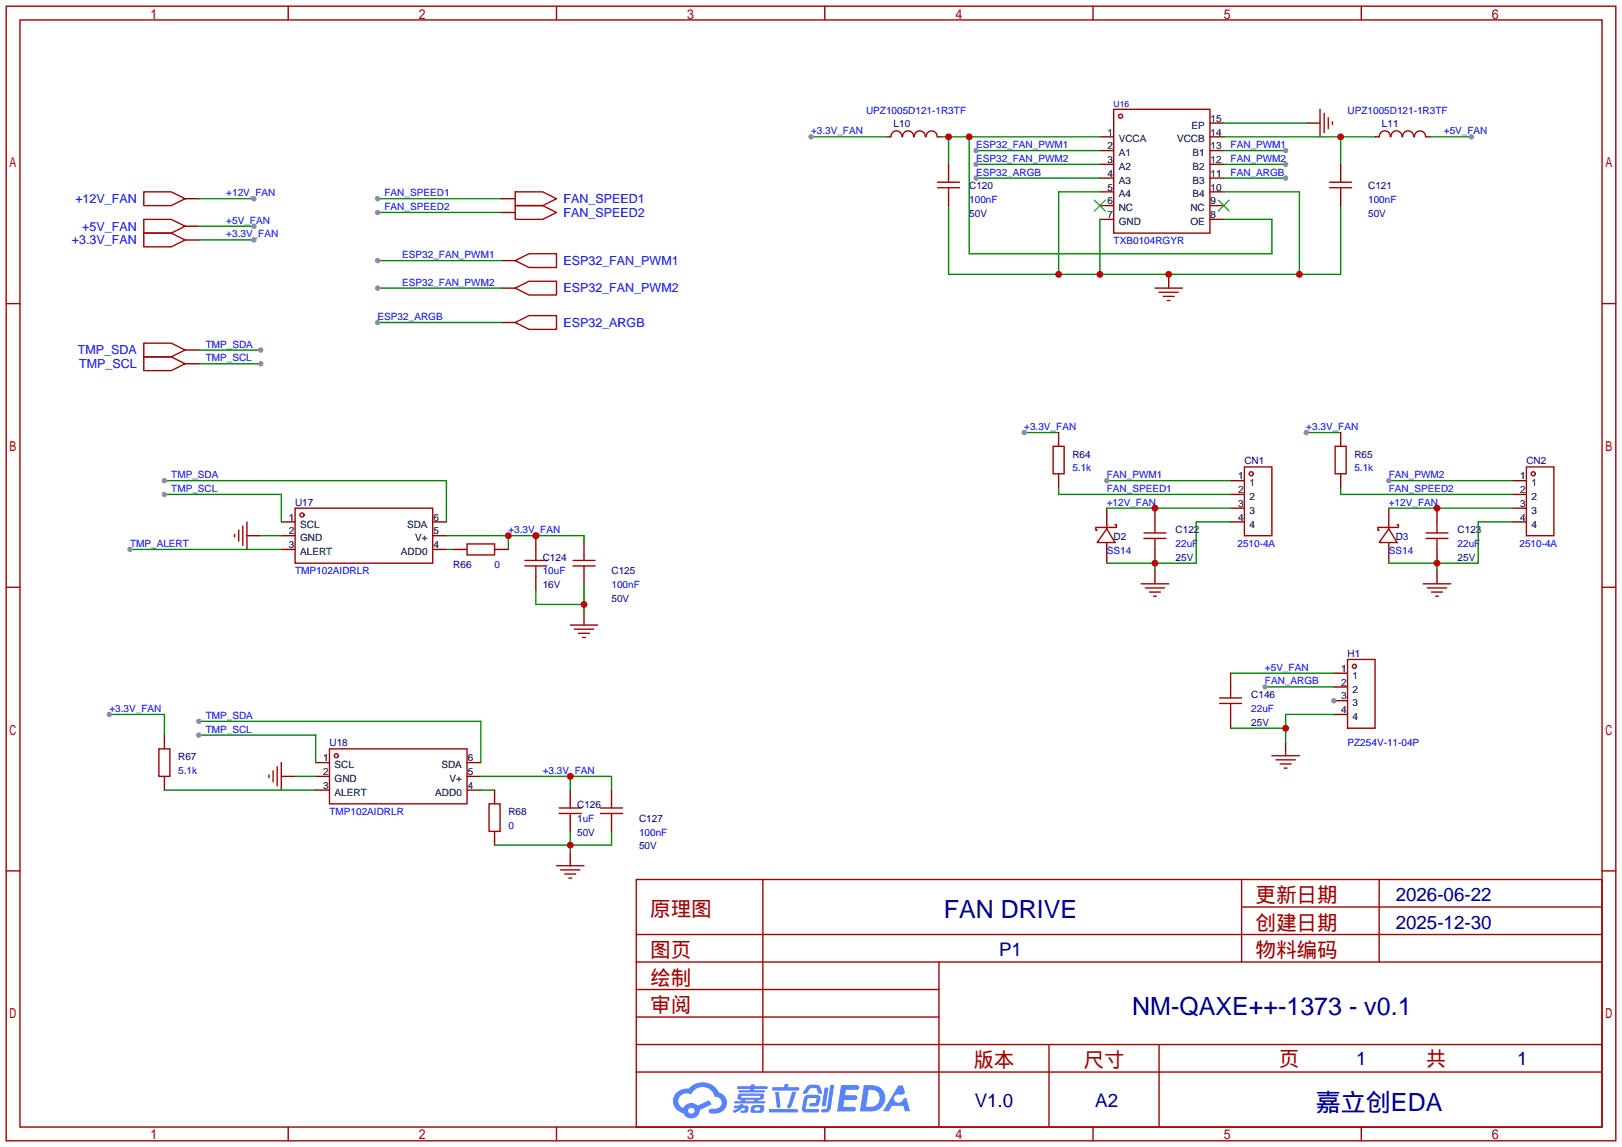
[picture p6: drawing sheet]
<svg xmlns="http://www.w3.org/2000/svg" width="299mm" height="212mm" viewBox="0 0 299 212" stroke-linecap="round" stroke-linejoin="round" font-family="sans-serif">
<g fill="none" stroke="#a10000" stroke-width=".25">
<path d="M1.1 1.1h297.2v209.6h-297.2zM3.7 3.7h292.1v204.5h-292.1zM53.2 1.1v2.6M102.7 1.1v2.6M152.3 1.1v2.6M201.8 1.1v2.6M251.3 1.1v2.6M1.1 56.1h2.6M295.8 56.1h2.5M1.1 108.5h2.6M295.8 108.5h2.5M1.1 160.8h2.6"/>
<path d="M117.5 162.4h178.3v45.8h-178.3zM117.5 177.7h178.3M117.5 172.6h178.3M140.8 162.4v35.6M173.4 177.7v30.5M229.2 162.4v15.3M229.2 167.5h66.6M254.6 162.4v15.3M295.8 160.8h2.5M117.5 182.8h55.9M117.5 198h178.3M117.5 192.9h178.3"/>
<path d="M117.5 187.8h55.9M193.7 192.9v15.3M214 192.9v15.3M53.2 208.2v2.5M102.7 208.2v2.5M152.3 208.2v2.5M201.8 208.2v2.5M251.3 208.2v2.5"/>
</g>
<g fill="#5487ff">
<path d="M155.3 200.4h2.1a.97 .97 0 0 1 1.3 .4 .53 .53 0 0 1-.7 .5h-1.8l-.2 1h1.9a.43 .43 0 0 1 .4 .5 .43 .43 0 0 1-.5 .3h-1.9l-.2 1.3h1.7a.45 .45 0 0 1 .6 .2 .45 .45 0 0 1-.2 .6l-3.2 .1z"/>
<path d="M165.9 200.5h.8l.4 1.4-.7 .4a.82 .82 0 0 0-1.2 .1 .82 .82 0 0 0 .1 1.1 .82 .82 0 0 0 1.2 0l.2-.5 .6-.3 .7 2.5h-.9l-.3-1h-2.1l-.6 1h-1.1z"/>
<path d="M152.2 200.9h.8l-.5 3.2a.36 .36 0 0 1-.4 .3 .36 .36 0 0 1-.3-.4z"/>
<path d="M153.3 200.4h.7l-.6 4.3a1.13 1.13 0 0 1-1.8 .6l.2-.4 .7-.1 .2-.2z"/>
<path d="M149 200.7l.6-.4h1a.77 .77 0 0 1 .9 .6l.3 .9-.2 .2h-.5l-.4-1h-.9a1.3 1.3 0 0 0-.8 .9l-.6 .1-.2-.2z"/>
<path d="M148.6 202.5l.5-.3h1.7a.66 .66 0 0 1 .6 .9l-.1 .4a.81 .81 0 0 1-.9 .9h-.7a.32 .32 0 0 1-.3-.4 .32 .32 0 0 1 .4-.3h.7l.3-.9-1.7 .1-.3 1.9h2.1a.32 .32 0 0 1 .4 .4 .32 .32 0 0 1-.4 .3l-2.3-.1-.5-.3v-.5z"/>
<path d="M142 204.8h5a.33 .33 0 0 1 .3 .4 .33 .33 0 0 1-.3 .3h-4.9l-.2-.2z"/>
<path d="M146.3 201.6h.7l-1 2.9a.36 .36 0 0 1-.4 .2 .36 .36 0 0 1-.3-.3z"/>
<path d="M143.1 201.7h.7l.3 2.6a.34 .34 0 0 1-.3 .3 .34 .34 0 0 1-.4-.2z"/>
<path d="M142.6 200.8h2.2l.1-.4 .1-.2h.6l-.1 .6h1.8a.32 .32 0 0 1 .3 .3 .32 .32 0 0 1-.4 .3h-4.5l-.1-.1z"/>
<path d="M135.6 204.2h.9l.1-.2 .7-.1-.1 .3h.9a.82 .82 0 0 1-.6 1.3h-.7v-.4l.7-.1v-.3h-.5l-.5 .4-1 .4-.2-.4 1-.4h-.8z"/>
<path d="M136.1 200.6h2.5v-.3h.8l-.1 .3h2.2l.2 .3-.2 .2h-2.3v.3h1.8l.2 .2-.2 .2h-4.5l-.2-.2 .1-.2h2l.1-.3h-2.3l-.1-.2z"/>
<path d="M159.5 200.4l-.7 4.9h1.6a2.47 2.47 0 0 0 2.9-1.7 2.47 2.47 0 0 0-1.4-3zM160.4 201.3a1.61 1.61 0 0 1 2 1.4 1.61 1.61 0 0 1-1.8 1.7h-.7z"/>
<path d="M136.3 202.2a.55 .55 0 0 0-.2 .7 .55 .55 0 0 0 .7 .2l.1 .3h-1.3v.4h5.5l.2-.2-.2-.2h-1.2l.2-.3a.7 .7 0 0 0 .8-.2 .7 .7 0 0 0 0-.9h-4.1zM136.9 202.4h3.3l.2 .1-.2 .2h-3.2l-.2-.1zM137.6 203.1h1.7l-.2 .3h-1.4z"/>
<path d="M138.8 204.3a1.05 1.05 0 0 0-.1 1.2 2.91 2.91 0 0 0 2.2-.2 .98 .98 0 0 0 0-1.2h-1.6zM139.4 204.6l.8-.1 .1 .1v.3l-.2 .2h-.8z"/>
<path d="M125 201.7a2.23 2.23 0 0 0-.7 2.3 2.23 2.23 0 0 0 1.8 1.6 1.58 1.58 0 0 0 1.8 .9 1.58 1.58 0 0 0 1.3-1.5l2.2-1-.5-.8-2.1 1a1.65 1.65 0 0 0-2.6 .5 1.45 1.45 0 0 1-.8-2 1.45 1.45 0 0 1 2-.7l.2 .1a2.3 2.3 0 0 1 2.3-1.3 2.3 2.3 0 0 1 2.1 1.7 1.12 1.12 0 0 1 1.2 1.1 1.12 1.12 0 0 1-1.1 1.2h-.7a.45 .45 0 0 0-.6 .3 .45 .45 0 0 0 .5 .6 2.26 2.26 0 0 0 2.9-2.5 2.04 2.04 0 0 0-1.5-1.4 3.3 3.3 0 0 0-5.5-.7l-1.2 .1zM127.1 205.2a.57 .57 0 0 1 1.1 0 .57 .57 0 0 1-1.1 0z"/>
</g>
<path d="M34.2 41.8h2.5M34.2 44.3h2.5M92.6 48.1h2.5" fill="none" stroke="#870000" stroke-width=".25"/>
<path d="M26.5 40.5h5.1l2.6 1.3-2.6 1.3h-5.1zM26.5 43.1h5.1l2.6 1.2-2.6 1.3h-5.1zM95.1 48.1l2.6-1.2h5v2.5h-5z" fill="none" stroke="#a10000" stroke-width=".25"/>
<path d="M36.7 44.3h10.2" fill="none" stroke="#008700" stroke-width=".25"/>
<circle cx="46.9" cy="44.3" r=".51" fill="#999"/>
<path d="M36.7 41.8h10.2" fill="none" stroke="#008700" stroke-width=".25"/>
<circle cx="46.9" cy="41.8" r=".51" fill="#999"/>
<path d="M69.7 48.1h22.9" fill="none" stroke="#008700" stroke-width=".25"/>
<circle cx="69.7" cy="48.1" r=".51" fill="#999"/>
<path d="M69.7 36.7h22.9" fill="none" stroke="#008700" stroke-width=".25"/>
<circle cx="69.7" cy="36.7" r=".51" fill="#999"/>
<path d="M92.6 36.7h2.5M51.9 96.4h2.6M51.9 98.9h2.6M79.9 96.4h2.5M79.9 98.9h2.5M204.3 93.9v3.8M51.9 101.5h2.6M79.9 101.5h2.5M204.3 100.2v3.8M213.2 105.3v2.5" fill="none" stroke="#870000" stroke-width=".25"/>
<g fill="none" stroke="#a10000" stroke-width=".25">
<path d="M95.1 35.4h5.1l2.5 1.3-2.5 1.3h-5.1zM54.5 93.9h25.4v10.1h-25.4zM204.3 97.7l1.6 2.5h-3.3zM205.9 96.9h.2v.5h-3.8v.5h.3M210.7 107.8h5.1M211.5 108.6h3.5M212.2 109.3h2M213 110.1h.5"/>
<circle cx="55.8" cy="95.1" r=".38"/>
</g>
<path d="M82.4 98.9h25.4v1.3M93.9 98.9v2.6" fill="none" stroke="#008700" stroke-width=".25"/>
<g fill="#c00">
<circle cx="98.9" cy="98.9" r=".63"/>
<circle cx="93.9" cy="98.9" r=".63"/>
</g>
<path d="M45.6 98.9h2.5" fill="none" stroke="#870000" stroke-width=".25"/>
<path d="M43.3 98.7v.5M44.1 97.9v2M44.8 97.2v3.5M45.6 96.4v5.1" fill="none" stroke="#a10000" stroke-width=".25"/>
<path d="M30.4 88.8h52v7.6M48.1 98.9h3.8" fill="none" stroke="#008700" stroke-width=".25"/>
<circle cx="30.4" cy="88.8" r=".51" fill="#999"/>
<path d="M107.8 112.9v2.5" fill="none" stroke="#870000" stroke-width=".25"/>
<path d="M105.3 115.4h5.1M106 116.2h3.6M106.8 117h2M107.6 117.7h.5" fill="none" stroke="#a10000" stroke-width=".25"/>
<path d="M30.4 91.3h21.5v5.1" fill="none" stroke="#008700" stroke-width=".25"/>
<circle cx="30.4" cy="91.3" r=".51" fill="#999"/>
<path d="M96.9 104.5h4.1M96.9 103.5h4.1M98.9 101.5v2" fill="none" stroke="#a10000" stroke-width=".25"/>
<path d="M98.9 98.9v2.6M98.9 106.6v2.5" fill="none" stroke="#870000" stroke-width=".25"/>
<circle cx="98.9" cy="98.9" r=".63" fill="#c00"/>
<path d="M98.9 104.5v2.1" fill="none" stroke="#a10000" stroke-width=".25"/>
<path d="M36.7 64.6h11.4" fill="none" stroke="#008700" stroke-width=".25"/>
<circle cx="48.1" cy="64.6" r=".51" fill="#999"/>
<path d="M36.7 67.2h11.4" fill="none" stroke="#008700" stroke-width=".25"/>
<circle cx="48.1" cy="67.2" r=".51" fill="#999"/>
<path d="M34.2 64.6h2.5M34.2 67.2h2.5M213.2 93.9v2.5M213.2 101.5v2.5" fill="none" stroke="#870000" stroke-width=".25"/>
<path d="M26.5 63.4h5.1l2.6 1.2-2.6 1.3h-5.1zM26.5 65.9h5.1l2.6 1.3-2.6 1.3h-5.1zM211.2 99.4h4.1M211.2 98.4h4.1M213.2 96.4v2M213.2 99.4v2.1" fill="none" stroke="#a10000" stroke-width=".25"/>
<path d="M189.1 79.9h6.4" fill="none" stroke="#008700" stroke-width=".25"/>
<circle cx="189.1" cy="79.9" r=".51" fill="#999"/>
<path d="M82.4 101.5h1.3M98.9 109.1v2.5h8.9M107.8 107.8v5.1" fill="none" stroke="#008700" stroke-width=".25"/>
<circle cx="107.8" cy="111.6" r=".63" fill="#c00"/>
<g fill="none" stroke="#a10000" stroke-width=".25">
<path d="M60.8 138.3h25.4v10.2h-25.4z"/>
<circle cx="62.1" cy="139.6" r=".38"/>
</g>
<path d="M58.3 140.8h2.5M58.3 143.4h2.5M58.3 145.9h2.5M86.2 140.8h2.6M86.2 143.4h2.6M86.2 145.9h2.6" fill="none" stroke="#870000" stroke-width=".25"/>
<path d="M88.8 143.4h24.1v2.5M105.3 143.4v2.5" fill="none" stroke="#008700" stroke-width=".25"/>
<circle cx="105.3" cy="143.4" r=".63" fill="#c00"/>
<path d="M51.9 143.4h2.6" fill="none" stroke="#870000" stroke-width=".25"/>
<path d="M49.7 143.1v.5M50.4 142.4v2M51.2 141.6v3.6M51.9 140.8v5.1" fill="none" stroke="#a10000" stroke-width=".25"/>
<path d="M36.7 133.2h52.1v7.6M54.5 143.4h3.8" fill="none" stroke="#008700" stroke-width=".25"/>
<circle cx="36.7" cy="133.2" r=".51" fill="#999"/>
<path d="M36.7 135.8h21.6v5M30.4 145.9h27.9" fill="none" stroke="#008700" stroke-width=".25"/>
<path d="M105.3 157.4v2.5" fill="none" stroke="#870000" stroke-width=".25"/>
<path d="M102.7 159.9h5.1M103.5 160.7h3.6M104.3 161.4h2M105 162.2h.5" fill="none" stroke="#a10000" stroke-width=".25"/>
<circle cx="36.7" cy="135.8" r=".51" fill="#999"/>
<path d="M88.8 145.9h2.5M105.3 153.5v3.9M112.9 153.5v2.6h-21.6" fill="none" stroke="#008700" stroke-width=".25"/>
<circle cx="105.3" cy="156.1" r=".63" fill="#c00"/>
<g fill="none" stroke="#a10000" stroke-width=".25">
<path d="M229.7 86.2h5.1v12.7h-5.1zM103.3 150.2h4M103.3 149.2h4M105.3 148.5v.7M105.3 150.2v.8"/>
<circle cx="231" cy="87.5" r=".38"/>
</g>
<path d="M227.2 88.8h2.5M227.2 91.3h2.5M227.2 93.9h2.5M227.2 96.4h2.5M105.3 145.9v2.6M105.3 151v2.5" fill="none" stroke="#870000" stroke-width=".25"/>
<path d="M20.2 132h10.2v3.8" fill="none" stroke="#008700" stroke-width=".25"/>
<circle cx="20.2" cy="132" r=".51" fill="#999"/>
<path d="M24 101.5h27.9" fill="none" stroke="#008700" stroke-width=".25"/>
<circle cx="24" cy="101.5" r=".51" fill="#999"/>
<path d="M204.3 93.9h22.9" fill="none" stroke="#008700" stroke-width=".25"/>
<circle cx="213.2" cy="93.9" r=".63" fill="#c00"/>
<path d="M204.3 88.8h22.9" fill="none" stroke="#008700" stroke-width=".25"/>
<circle cx="204.3" cy="88.8" r=".51" fill="#999"/>
<path d="M195.5 90v1.3h31.7M227.2 96.4h-6.3v7.6h-16.6M213.2 104v1.3" fill="none" stroke="#008700" stroke-width=".25"/>
<circle cx="213.2" cy="104" r=".63" fill="#c00"/>
<path d="M34.2 36.7h2.5" fill="none" stroke="#870000" stroke-width=".25"/>
<path d="M26.5 35.4h5.1l2.6 1.3-2.6 1.3h-5.1z" fill="none" stroke="#a10000" stroke-width=".25"/>
<path d="M36.7 36.7h10.2" fill="none" stroke="#008700" stroke-width=".25"/>
<circle cx="46.9" cy="36.7" r=".51" fill="#999"/>
<path d="M256.4 93.9v3.8M265.3 93.9v2.5M256.4 100.2v3.8M265.3 101.5v2.5M265.3 105.3v2.5" fill="none" stroke="#870000" stroke-width=".25"/>
<path d="M256.4 97.7l1.5 2.5h-3.3zM257.9 96.9h.3v.5h-3.8v.5h.2M263.3 99.4h4M263.3 98.4h4M265.3 96.4v2M265.3 99.4v2.1M262.8 107.8h5M263.5 108.6h3.6M264.3 109.3h2M265 110.1h.6" fill="none" stroke="#a10000" stroke-width=".25"/>
<path d="M241.2 79.9h6.3" fill="none" stroke="#008700" stroke-width=".25"/>
<circle cx="241.2" cy="79.9" r=".51" fill="#999"/>
<g fill="none" stroke="#a10000" stroke-width=".25">
<path d="M281.8 86.2h5.1v12.7h-5.1z"/>
<circle cx="283.1" cy="87.5" r=".38"/>
</g>
<path d="M279.3 88.8h2.5M279.3 91.3h2.5M279.3 93.9h2.5M279.3 96.4h2.5" fill="none" stroke="#870000" stroke-width=".25"/>
<path d="M256.4 93.9h22.9" fill="none" stroke="#008700" stroke-width=".25"/>
<circle cx="265.3" cy="93.9" r=".63" fill="#c00"/>
<path d="M256.4 88.8h22.9" fill="none" stroke="#008700" stroke-width=".25"/>
<circle cx="256.4" cy="88.8" r=".51" fill="#999"/>
<path d="M247.5 90v1.3h31.8M279.3 96.4h-6.4v7.6h-16.5M265.3 104v1.3" fill="none" stroke="#008700" stroke-width=".25"/>
<circle cx="265.3" cy="104" r=".63" fill="#c00"/>
<g fill="none" stroke="#a10000" stroke-width=".25">
<path d="M205.6 20.2h17.8v22.9h-17.8z"/>
<circle cx="206.9" cy="21.5" r=".38"/>
</g>
<g fill="none" stroke="#870000" stroke-width=".25">
<path d="M203.1 25.3h2.5M203.1 27.8h2.5M203.1 30.4h2.5M203.1 32.9h2.5M203.1 35.4h2.5M203.1 38h2.5M223.4 25.3h2.5M223.4 27.8h2.5M223.4 30.4h2.5M223.4 32.9h2.5M223.4 35.4h2.5M223.4 38h2.5"/>
<path d="M223.4 22.7h2.5M203.1 40.5h2.5M223.4 40.5h2.5"/>
</g>
<path d="M202.1 37l2 2M204.1 37l-2 2M224.9 37l2 2M226.9 37l-2 2" fill="none" stroke="#3c3" stroke-width=".25"/>
<path d="M180.2 27.8h22.9" fill="none" stroke="#008700" stroke-width=".25"/>
<circle cx="180.2" cy="27.8" r=".51" fill="#999"/>
<path d="M225.9 27.8h11.5" fill="none" stroke="#008700" stroke-width=".25"/>
<circle cx="237.4" cy="27.8" r=".51" fill="#999"/>
<path d="M225.9 30.4h11.5" fill="none" stroke="#008700" stroke-width=".25"/>
<circle cx="237.4" cy="30.4" r=".51" fill="#999"/>
<path d="M180.2 30.4h22.9" fill="none" stroke="#008700" stroke-width=".25"/>
<circle cx="180.2" cy="30.4" r=".51" fill="#999"/>
<path d="M180.2 32.9h22.9" fill="none" stroke="#008700" stroke-width=".25"/>
<circle cx="180.2" cy="32.9" r=".51" fill="#999"/>
<path d="M225.9 32.9h11.5" fill="none" stroke="#008700" stroke-width=".25"/>
<circle cx="237.4" cy="32.9" r=".51" fill="#999"/>
<path d="M215.8 50.7v2.5" fill="none" stroke="#870000" stroke-width=".25"/>
<path d="M213.2 53.2h5.1M214 54h3.6M214.8 54.7h2M215.5 55.5h.5" fill="none" stroke="#a10000" stroke-width=".25"/>
<path d="M175.1 38v12.7h72.4v-12.7M203.1 35.4h-7.6v15.3M225.9 35.4h14v15.3M203.1 40.5v10.2" fill="none" stroke="#008700" stroke-width=".25"/>
<g fill="#c00">
<circle cx="239.9" cy="50.7" r=".63"/>
<circle cx="215.8" cy="50.7" r=".63"/>
<circle cx="203.1" cy="50.7" r=".63"/>
<circle cx="195.5" cy="50.7" r=".63"/>
</g>
<path d="M241.2 22.7h2.5" fill="none" stroke="#870000" stroke-width=".25"/>
<path d="M243.7 20.2v5.1M244.5 21v3.5M245.2 21.7v2M246 22.5v.5" fill="none" stroke="#a10000" stroke-width=".25"/>
<path d="M225.9 22.7h15.3M225.9 25.3h28M247.5 25.3v5.1" fill="none" stroke="#008700" stroke-width=".25"/>
<circle cx="247.5" cy="25.3" r=".63" fill="#c00"/>
<path d="M163.7 25.3h.8M173.1 25.3h.8" fill="none" stroke="#870000" stroke-width=".25"/>
<path d="M164.5 25.3a1.01 1.01 0 0 1 1-1.1 1.01 1.01 0 0 1 1 1.1M166.6 25.3a1.01 1.01 0 0 1 1.1-1.1 1.01 1.01 0 0 1 1 1.1M168.8 25.3a1.01 1.01 0 0 1 1-1.1 1.01 1.01 0 0 1 1 1.1M171 25.3a1.01 1.01 0 0 1 1-1.1 1.01 1.01 0 0 1 1 1.1" fill="none" stroke="#a10000" stroke-width=".25"/>
<path d="M149.7 25.3h14" fill="none" stroke="#008700" stroke-width=".25"/>
<circle cx="149.7" cy="25.3" r=".51" fill="#999"/>
<path d="M253.9 25.3h.7M263.3 25.3h.7" fill="none" stroke="#870000" stroke-width=".25"/>
<path d="M254.7 25.3a1.01 1.01 0 0 1 1-1.1 1.01 1.01 0 0 1 1 1.1M256.8 25.3a1.01 1.01 0 0 1 1-1.1 1.01 1.01 0 0 1 1 1.1M259 25.3a1.01 1.01 0 0 1 1-1.1 1.01 1.01 0 0 1 1 1.1M261.2 25.3a1.01 1.01 0 0 1 1-1.1 1.01 1.01 0 0 1 1 1.1" fill="none" stroke="#a10000" stroke-width=".25"/>
<path d="M264 25.3h7.7" fill="none" stroke="#008700" stroke-width=".25"/>
<circle cx="271.7" cy="25.3" r=".51" fill="#999"/>
<path d="M173.9 25.3h29.2M175.1 25.3v5.1M178.9 25.3v21.6h55.9v-6.4h-8.9" fill="none" stroke="#008700" stroke-width=".25"/>
<g fill="#c00">
<circle cx="178.9" cy="25.3" r=".63"/>
<circle cx="175.1" cy="25.3" r=".63"/>
</g>
<g fill="none" stroke="#a10000" stroke-width=".25">
<path d="M248.8 121.8h5.1v12.7h-5.1z"/>
<circle cx="250.1" cy="123.1" r=".38"/>
</g>
<path d="M246.3 124.3h2.5M246.3 126.9h2.5M246.3 129.4h2.5" fill="none" stroke="#870000" stroke-width=".25"/>
<circle cx="246.3" cy="129.4" r=".51" fill="#999"/>
<path d="M246.3 132h2.5" fill="none" stroke="#870000" stroke-width=".25"/>
<path d="M227.2 124.3h19.1M233.6 126.9h12.7" fill="none" stroke="#008700" stroke-width=".25"/>
<circle cx="233.6" cy="126.9" r=".51" fill="#999"/>
<path d="M237.4 137v2.6" fill="none" stroke="#870000" stroke-width=".25"/>
<path d="M234.8 139.6h5.1M235.6 140.3h3.5M236.3 141.1h2.1M237.1 141.9h.5" fill="none" stroke="#a10000" stroke-width=".25"/>
<path d="M227.2 134.5h10.2M246.3 132h-8.9v5" fill="none" stroke="#008700" stroke-width=".25"/>
<circle cx="237.4" cy="134.5" r=".63" fill="#c00"/>
<path d="M92.6 53.2h2.5" fill="none" stroke="#870000" stroke-width=".25"/>
<path d="M95.1 53.2l2.6-1.3h5v2.6h-5z" fill="none" stroke="#a10000" stroke-width=".25"/>
<path d="M69.7 53.2h22.9" fill="none" stroke="#008700" stroke-width=".25"/>
<circle cx="69.7" cy="53.2" r=".51" fill="#999"/>
<path d="M92.6 59.6h2.5" fill="none" stroke="#870000" stroke-width=".25"/>
<path d="M95.1 59.6l2.6-1.3h5v2.5h-5z" fill="none" stroke="#a10000" stroke-width=".25"/>
<path d="M69.7 59.6h22.9" fill="none" stroke="#008700" stroke-width=".25"/>
<circle cx="69.7" cy="59.6" r=".51" fill="#999"/>
<path d="M69.7 39.2h22.9" fill="none" stroke="#008700" stroke-width=".25"/>
<circle cx="69.7" cy="39.2" r=".51" fill="#999"/>
<g fill="none" stroke="#870000" stroke-width=".25">
<path d="M92.6 39.2h2.5M175.1 30.4v2.5M175.1 35.4v2.6M247.5 30.4v2.5M247.5 35.4v2.6M195.5 79.9v2.5M247.5 79.9v2.5M195.5 87.5v2.5M247.5 87.5v2.5M83.7 101.5h2.5M91.3 101.5h2.6M107.8 100.2v2.5"/>
<path d="M107.8 105.3v2.5M30.4 135.8v2.5M227.2 124.3v2.6M227.2 132v2.5M30.4 143.4v2.5M91.3 145.9v2.6M91.3 153.5v2.6M112.9 145.9v2.6M112.9 151v2.5"/>
</g>
<g fill="none" stroke="#a10000" stroke-width=".25">
<path d="M95.1 38h5.1l2.5 1.2-2.5 1.3h-5.1zM173.1 34.7h4.1M173.1 33.7h4.1M175.1 32.9v.8M175.1 34.7v.7M245.5 34.7h4.1M245.5 33.7h4.1M247.5 32.9v.8M247.5 34.7v.7M194.4 82.4h2.1v5.1h-2.1zM246.5 82.4h2v5.1h-2zM86.2 100.5h5.1v2h-5.1z"/>
<path d="M105.8 104.5h4.1M105.8 103.5h4.1M107.8 102.7v.8M107.8 104.5v.8M29.3 138.3h2.1v5.1h-2.1zM225.2 129.9h4M225.2 128.9h4M227.2 126.9v2M227.2 129.9v2.1M90.3 148.5h2v5h-2zM110.9 150.2h4M110.9 149.2h4"/>
<path d="M112.9 148.5v.7M112.9 150.2v.8"/>
</g>
<g font-size="4.6" fill="#000080">
<text x="174.2" y="169.6">FAN DRIVE</text>
<text x="209" y="187.4">NM-QAXE++-1373 - v0.1</text>
<text x="243" y="205.2">嘉立创EDA</text>
</g>
<g font-size="3.8" fill="#a00000">
<text x="231.8" y="166.6">更新日期</text>
<text x="120" y="169.2">原理图</text>
<text x="231.8" y="171.7">创建日期</text>
<text x="120" y="176.8">图页</text>
<text x="231.8" y="176.8">物料编码</text>
<text x="120" y="181.9">绘制</text>
<text x="120" y="186.9">审阅</text>
<text x="179.7" y="197.1">版本</text>
<text x="200" y="197.1">尺寸</text>
<text x="236.1" y="196.8">页</text>
<text x="263.3" y="196.8">共</text>
</g>
<g font-size="3.5" fill="#000080">
<text x="257.7" y="166.4">2026-06-22</text>
<text x="257.7" y="171.5">2025-12-30</text>
<text x="184.4" y="176.6">P1</text>
<text x="250.4" y="196.6">1</text>
<text x="280.1" y="196.6">1</text>
<text x="180" y="204.5">V1.0</text>
<text x="202.2" y="204.5">A2</text>
</g>
<g font-size="2.3" fill="#00f">
<text x="13.9" y="37.5">+12V_FAN</text>
<text x="104" y="37.5">FAN_SPEED1</text>
<text x="104" y="40.1">FAN_SPEED2</text>
<text x="13.3" y="45.1">+3.3V_FAN</text>
<text x="15.2" y="42.6">+5V_FAN</text>
<text x="104" y="48.9">ESP32_FAN_PWM1</text>
<text x="104" y="54">ESP32_FAN_PWM2</text>
<text x="14.4" y="65.5">TMP_SDA</text>
<text x="104" y="60.4">ESP32_ARGB</text>
<text x="14.6" y="68">TMP_SCL</text>
</g>
<g font-size="1.8" fill="#00f">
<text x="159.9" y="21">UPZ1005D121-1R3TF</text>
<text x="248.8" y="21">UPZ1005D121-1R3TF</text>
<text x="149.7" y="24.8">+3.3V_FAN</text>
<text x="180.2" y="27.4">ESP32_FAN_PWM1</text>
<text x="180.2" y="29.9">ESP32_FAN_PWM2</text>
<text x="227.2" y="27.4">FAN_PWM1</text>
<text x="227.2" y="29.9">FAN_PWM2</text>
<text x="266.6" y="24.8">+5V_FAN</text>
<text x="180.2" y="32.4">ESP32_ARGB</text>
<text x="227.2" y="32.4">FAN_ARGB</text>
<text x="41.8" y="41.3">+5V_FAN</text>
<text x="41.8" y="36.2">+12V_FAN</text>
<text x="71" y="36.2">FAN_SPEED1</text>
<text x="71" y="38.8">FAN_SPEED2</text>
<text x="178.9" y="37.5">100nF</text>
<text x="252.6" y="37.5">100nF</text>
<text x="41.8" y="43.9">+3.3V_FAN</text>
<text x="74.3" y="47.7">ESP32_FAN_PWM1</text>
<text x="205.6" y="45.1">TXB0104RGYR</text>
<text x="74.3" y="52.8">ESP32_FAN_PWM2</text>
<text x="69.7" y="59.1">ESP32_ARGB</text>
<text x="38" y="64.2">TMP_SDA</text>
<text x="38" y="66.7">TMP_SCL</text>
<text x="189.1" y="79.4">+3.3V_FAN</text>
<text x="241.2" y="79.4">+3.3V_FAN</text>
<text x="31.6" y="88.3">TMP_SDA</text>
<text x="198" y="87">5.1k</text>
<text x="204.3" y="88.3">FAN_PWM1</text>
<text x="250.1" y="87">5.1k</text>
<text x="256.4" y="88.3">FAN_PWM2</text>
<text x="31.6" y="90.9">TMP_SCL</text>
<text x="204.3" y="93.4">+12V_FAN</text>
<text x="204.3" y="90.9">FAN_SPEED1</text>
<text x="256.4" y="93.4">+12V_FAN</text>
<text x="256.4" y="90.9">FAN_SPEED2</text>
<text x="24" y="101">TMP_ALERT</text>
<text x="93.9" y="98.5">+3.3V_FAN</text>
<text x="217" y="101">22uF</text>
<text x="228.5" y="101">2510-4A</text>
<text x="269.1" y="101">22uF</text>
<text x="280.5" y="101">2510-4A</text>
<text x="54.5" y="106.1">TMP102AIDRLR</text>
<text x="91.3" y="104.8">0</text>
<text x="100.2" y="106.1">10uF</text>
<text x="204.3" y="102.3">SS14</text>
<text x="256.4" y="102.3">SS14</text>
<text x="112.9" y="108.6">100nF</text>
<text x="233.6" y="123.9">+5V_FAN</text>
<text x="20.2" y="131.5">+3.3V_FAN</text>
<text x="231" y="131.5">22uF</text>
<text x="233.6" y="126.4">FAN_ARGB</text>
<text x="38" y="132.8">TMP_SDA</text>
<text x="38" y="135.3">TMP_SCL</text>
<text x="248.8" y="137.8">PZ254V-11-04P</text>
<text x="32.9" y="142.9">5.1k</text>
<text x="100.2" y="142.9">+3.3V_FAN</text>
<text x="60.8" y="150.5">TMP102AIDRLR</text>
<text x="93.9" y="153.1">0</text>
<text x="106.6" y="151.8">1uF</text>
<text x="118" y="154.4">100nF</text>
</g>
<g font-size="1.8" fill="#000080">
<text x="165" y="23.5">L10</text>
<text x="255.1" y="23.5">L11</text>
<text x="178.9" y="35">C120</text>
<text x="252.6" y="35">C121</text>
<text x="178.9" y="40.1">50V</text>
<text x="252.6" y="40.1">50V</text>
<text x="198" y="84.5">R64</text>
<text x="229.7" y="85.8">CN1</text>
<text x="250.1" y="84.5">R65</text>
<text x="281.8" y="85.8">CN2</text>
<text x="54.5" y="93.4">U17</text>
<text x="205.6" y="99.7">D2</text>
<text x="217" y="98.5">C122</text>
<text x="257.7" y="99.7">D3</text>
<text x="269.1" y="98.5">C123</text>
<text x="83.7" y="104.8">R66</text>
<text x="100.2" y="103.6">C124</text>
<text x="112.9" y="106.1">C125</text>
<text x="217" y="103.6">25V</text>
<text x="269.1" y="103.6">25V</text>
<text x="100.2" y="108.6">16V</text>
<text x="112.9" y="111.2">50V</text>
<text x="248.8" y="121.3">H1</text>
<text x="231" y="129">C146</text>
<text x="60.8" y="137.8">U18</text>
<text x="231" y="134">25V</text>
<text x="32.9" y="140.4">R67</text>
<text x="106.6" y="149.3">C126</text>
<text x="93.9" y="150.5">R68</text>
<text x="106.6" y="154.4">50V</text>
<text x="118" y="151.8">C127</text>
<text x="118" y="156.9">50V</text>
</g>
<g font-size="1.8">
<text x="220" y="23.8">EP</text>
<text x="223.5" y="22.5">15</text>
<text x="204.5" y="25">1</text>
<text x="204.5" y="27.6">2</text>
<text x="206.6" y="26.3">VCCA</text>
<text x="206.6" y="28.9">A1</text>
<text x="217.3" y="26.3">VCCB</text>
<text x="220.2" y="28.9">B1</text>
<text x="223.5" y="27.6">13</text>
<text x="223.5" y="25">14</text>
<text x="204.5" y="30.1">3</text>
<text x="204.5" y="32.7">4</text>
<text x="204.5" y="35.2">5</text>
<text x="206.6" y="31.4">A2</text>
<text x="206.6" y="33.9">A3</text>
<text x="220.2" y="33.9">B3</text>
<text x="220.2" y="31.4">B2</text>
<text x="223.5" y="35.2">10</text>
<text x="223.5" y="32.7">11</text>
<text x="223.5" y="30.1">12</text>
<text x="204.5" y="37.7">6</text>
<text x="204.5" y="40.3">7</text>
<text x="206.6" y="36.5">A4</text>
<text x="206.6" y="39">NC</text>
<text x="206.6" y="41.6">GND</text>
<text x="219.8" y="41.6">OE</text>
<text x="219.8" y="39">NC</text>
<text x="220.2" y="36.5">B4</text>
<text x="223.5" y="40.3">8</text>
<text x="223.5" y="37.7">9</text>
<text x="228.6" y="88.5">1</text>
<text x="230.7" y="89.8">1</text>
<text x="280.7" y="88.5">1</text>
<text x="282.8" y="89.8">1</text>
<text x="228.6" y="91.1">2</text>
<text x="228.6" y="93.6">3</text>
<text x="230.7" y="92.4">2</text>
<text x="230.7" y="94.9">3</text>
<text x="280.7" y="91.1">2</text>
<text x="280.7" y="93.6">3</text>
<text x="282.8" y="92.4">2</text>
<text x="282.8" y="94.9">3</text>
<text x="53.3" y="96.2">1</text>
<text x="53.3" y="98.7">2</text>
<text x="53.3" y="101.2">3</text>
<text x="55.4" y="97.4">SCL</text>
<text x="55.4" y="100">GND</text>
<text x="75.1" y="97.4">SDA</text>
<text x="76.6" y="100">V+</text>
<text x="80" y="101.2">4</text>
<text x="80" y="98.7">5</text>
<text x="80" y="96.2">6</text>
<text x="228.6" y="96.2">4</text>
<text x="230.7" y="97.4">4</text>
<text x="280.7" y="96.2">4</text>
<text x="282.8" y="97.4">4</text>
<text x="55.4" y="102.5">ALERT</text>
<text x="74" y="102.5">ADD0</text>
<text x="247.6" y="124.1">1</text>
<text x="249.7" y="125.4">1</text>
<text x="247.6" y="126.6">2</text>
<text x="247.6" y="129.2">3</text>
<text x="247.6" y="131.7">4</text>
<text x="249.7" y="127.9">2</text>
<text x="249.7" y="130.5">3</text>
<text x="249.7" y="133">4</text>
<text x="59.7" y="140.6">1</text>
<text x="59.7" y="143.2">2</text>
<text x="61.8" y="141.9">SCL</text>
<text x="81.5" y="141.9">SDA</text>
<text x="86.4" y="143.2">5</text>
<text x="86.4" y="140.6">6</text>
<text x="59.7" y="145.7">3</text>
<text x="61.8" y="144.4">GND</text>
<text x="61.8" y="147">ALERT</text>
<text x="80.4" y="147">ADD0</text>
<text x="83" y="144.4">V+</text>
<text x="86.4" y="145.7">4</text>
</g>
<text font-size="1.6" fill="#000080" x="205.6" y="19.7">U16</text>
</svg>
